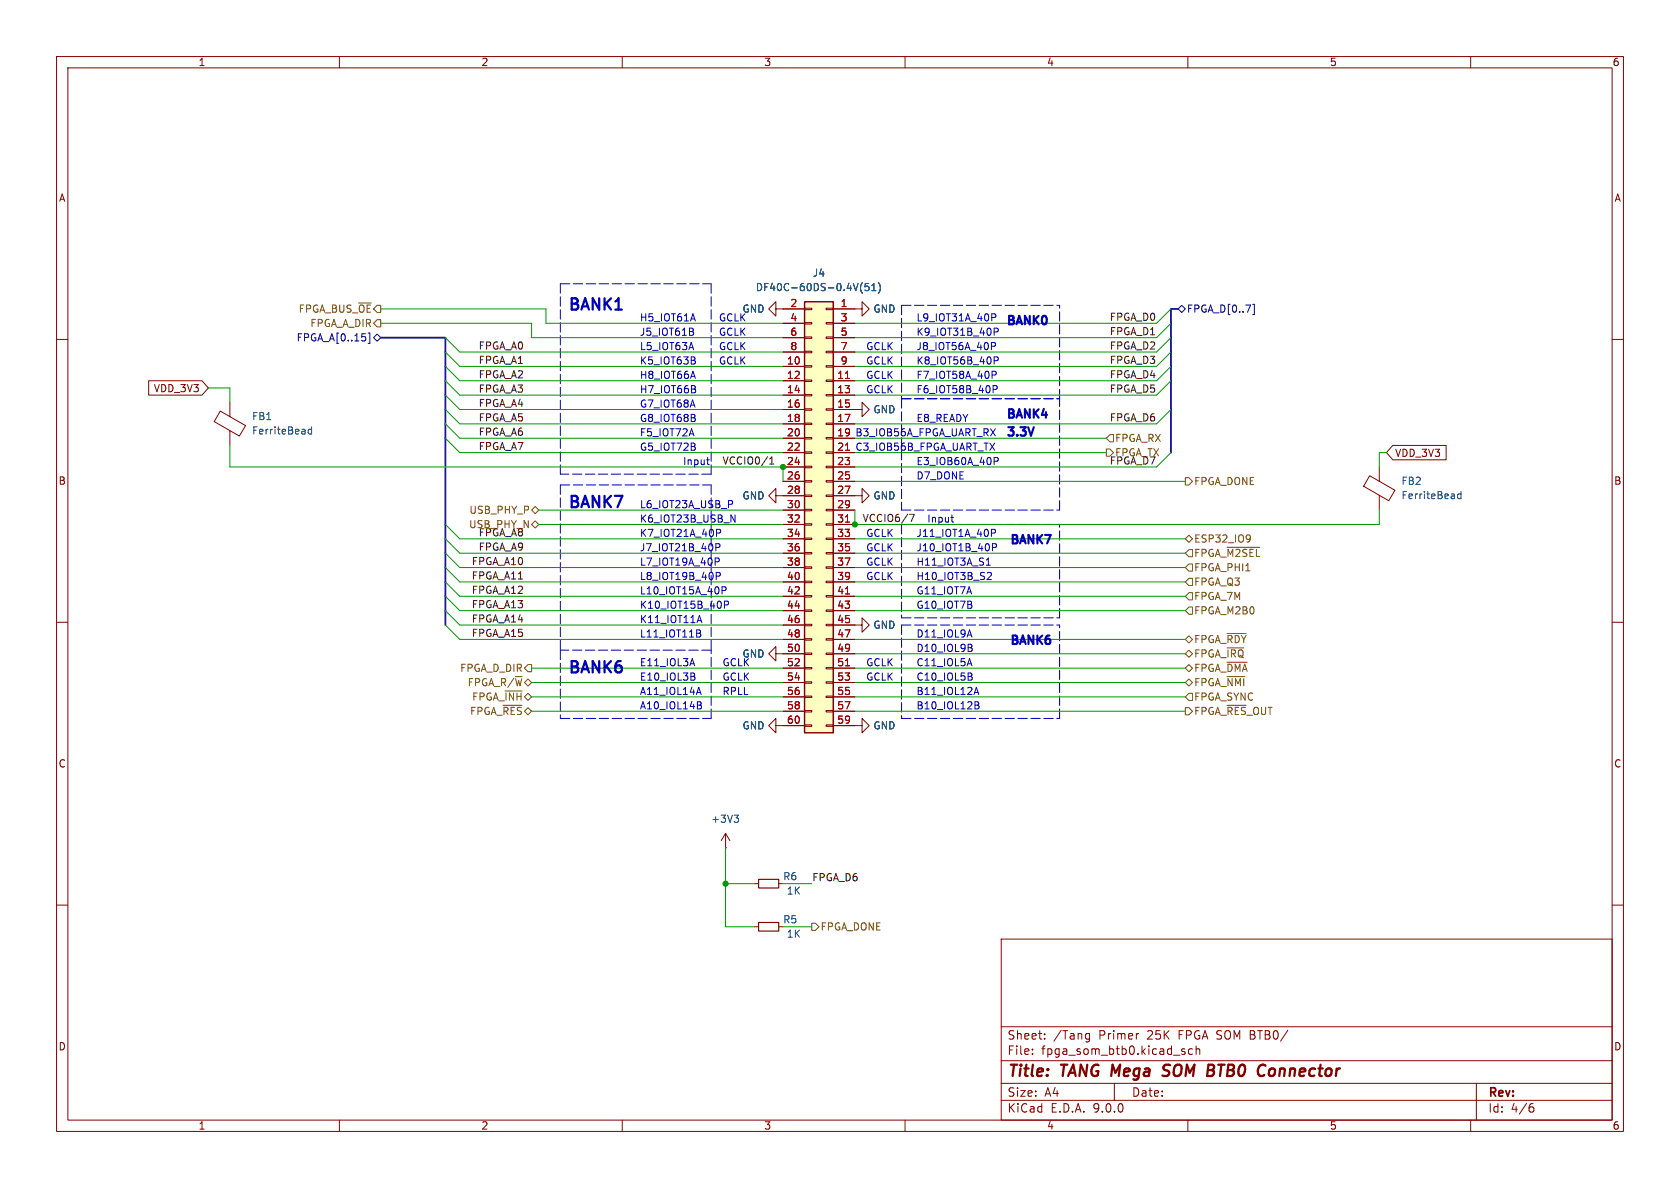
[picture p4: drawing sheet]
<svg xmlns="http://www.w3.org/2000/svg" width="297mm" height="210mm" viewBox="0 0 297 210" stroke-linecap="round" stroke-linejoin="round" font-family="sans-serif">
<g fill="none" stroke="#840000" stroke-width=".18">
<path d="M10 10h277v190h-277zM12 12h273v186h-273zM60 10v2M110 10v2M160 10v2M210 10v2M260 10v2M137.2 54.6v-1.3l-1.3 1.3 1.3 1.3v-1.3h1.2M151.1 54.6h1.3v-1.3l1.3 1.3-1.3 1.3v-1.3M10 60h2M38.9 72.7l4.5 2.5-1.1 1.9-4.4-2.6zM40.6 71.1v2.6"/>
<path d="M40.6 76.1v2.6M151.1 72.4h1.3v-1.3l1.3 1.3-1.3 1.3v-1.3M285 60h2M137.2 87.6v-1.2l-1.3 1.2 1.3 1.3v-1.3h1.2M151.1 87.6h1.3v-1.2l1.3 1.2-1.3 1.3v-1.3M10 110h2M137.2 115.6v-1.3l-1.3 1.3 1.3 1.2v-1.2h1.2M151.1 110.5h1.3v-1.3l1.3 1.3-1.3 1.3v-1.3M285 110h2M137.2 128.3v-1.3l-1.3 1.3 1.3 1.2v-1.2h1.2M151.1 128.3h1.3v-1.3l1.3 1.3-1.3 1.2v-1.2M10 160h2"/>
<path d="M177 166h108v32h-108zM285 160h2M60 198v2M110 198v2M160 198v2M177 194.5h108M177 191.5h108M177 187.5h108M177 181.5h108M182.5 186.3v.1M182.5 185.5v.1M184.7 183.6v.1"/>
<path d="M184.7 182.8v.1M192.2 182.7l.4 .1M192.6 182.7v1.2l-.1 .2-.4 .1M192.6 183.6l-.4 .1M197 191.5v3M201.2 182.7h.1M208.9 185.7l.6 .4-.2 .3-.4-.1M209.5 185.5l-.4-.1-.2 .2M210 198v2M210.8 185.5l-.4-.1-.3 .3v.4l.1 .2h.6M211.5 185.5l.2-.1 .3 .1 .1 .9M211.5 184.9v1.5"/>
<path d="M260 198v2M261 191.5v6.5M270.6 195.7h.4l.2 .3-.1 .5-.5 .1M271 195.1l-.4 .1"/>
</g>
<path d="M206.6 190a.85 .85 0 0 1-1.1 .1M206.6 188.2l-.7 .1a.46 .46 0 0 0-.2 .5 .46 .46 0 0 0 .3 .4l.6 .2M225.1 188.9a.62 .62 0 0 0-.7 .4v.7a.52 .52 0 0 0 .7 .1" fill="none" stroke="#840000" stroke-width=".4"/>
<path d="M55.1 75.5v1.2M55.1 75.9h-.4l-.2 .2 .1 .6h.5" fill="none" stroke="#006464" stroke-width=".18"/>
<path d="M142.2 53.3h5.1v76.2h-5.1z" fill="#ffffc2"/>
<path d="M142.2 53.3h5.1v76.2h-5.1z" fill="none" stroke="#840000" stroke-width=".25"/>
<g fill="none" stroke="#840000" stroke-width=".18">
<path d="M138.4 54.6h3.8M138.4 57.2h3.8M138.4 59.7h3.8M142.2 54.5h1.3v.2h-1.3zM142.2 57h1.3v.3h-1.3zM142.2 59.6h1.3v.2h-1.3zM146 54.5h1.3v.2h-1.3zM146 57h1.3v.3h-1.3zM146 59.6h1.3v.2h-1.3zM147.3 54.6h3.8M147.3 57.2h3.8M147.3 59.7h3.8"/>
<path d="M26.3 67.3h9.4l1.1 1.3-1.1 1.3h-9.4zM138.4 62.2h3.8M138.4 64.8h3.8M138.4 67.3h3.8M138.4 69.9h3.8M138.4 72.4h3.8M138.4 74.9h3.8M138.4 77.5h3.8M142.2 62.1h1.3v.3h-1.3zM142.2 64.6h1.3v.3h-1.3zM142.2 67.2h1.3v.2h-1.3zM142.2 69.7h1.3v.3h-1.3z"/>
<path d="M142.2 72.3h1.3v.2h-1.3zM142.2 74.8h1.3v.3h-1.3zM142.2 77.3h1.3v.3h-1.3zM142.2 79.9h1.3v.2h-1.3zM146 62.1h1.3v.3h-1.3zM146 64.6h1.3v.3h-1.3zM146 67.2h1.3v.2h-1.3zM146 69.7h1.3v.3h-1.3zM146 72.3h1.3v.2h-1.3zM146 74.8h1.3v.3h-1.3zM146 77.3h1.3v.3h-1.3zM146 79.9h1.3v.2h-1.3z"/>
<path d="M147.3 62.2h3.8M147.3 64.8h3.8M147.3 67.3h3.8M147.3 69.9h3.8M147.3 72.4h3.8M147.3 74.9h3.8M147.3 77.5h3.8M246.2 78.7h9.5v2.6h-9.5l-1.1-1.3zM138.4 80h3.8M138.4 82.6h3.8M138.4 85.1h3.8M138.4 87.6h3.8"/>
<path d="M138.4 90.2h3.8M138.4 92.7h3.8M138.4 95.3h3.8M138.4 97.8h3.8M142.2 82.4h1.3v.3h-1.3zM142.2 85h1.3v.2h-1.3zM142.2 87.5h1.3v.3h-1.3zM142.2 90h1.3v.3h-1.3zM142.2 92.6h1.3v.2h-1.3zM142.2 95.1h1.3v.3h-1.3zM142.2 97.7h1.3v.2h-1.3zM146 82.4h1.3v.3h-1.3z"/>
<path d="M146 85h1.3v.2h-1.3zM146 87.5h1.3v.3h-1.3zM146 90h1.3v.3h-1.3zM146 92.6h1.3v.2h-1.3zM146 95.1h1.3v.3h-1.3zM146 97.7h1.3v.2h-1.3zM147.3 80h3.8M147.3 82.6h3.8M147.3 85.1h3.8M147.3 87.6h3.8M147.3 90.2h3.8M147.3 92.7h3.8"/>
<path d="M147.3 95.3h3.8M147.3 97.8h3.8M242.1 84.1l4.5 2.6-1.1 1.8-4.4-2.5zM243.8 82.6v2.5M243.8 87.6v2.6M138.4 100.3h3.8M138.4 102.9h3.8M138.4 105.4h3.8M138.4 108h3.8M138.4 110.5h3.8M138.4 113h3.8M138.4 115.6h3.8"/>
<path d="M138.4 118.1h3.8M142.2 100.2h1.3v.3h-1.3zM142.2 102.7h1.3v.3h-1.3zM142.2 105.3h1.3v.2h-1.3zM142.2 107.8h1.3v.3h-1.3zM142.2 110.4h1.3v.2h-1.3zM142.2 112.9h1.3v.3h-1.3zM142.2 115.4h1.3v.3h-1.3zM142.2 118h1.3v.2h-1.3zM146 100.2h1.3v.3h-1.3zM146 102.7h1.3v.3h-1.3zM146 105.3h1.3v.2h-1.3z"/>
<path d="M146 107.8h1.3v.3h-1.3zM146 110.4h1.3v.2h-1.3zM146 112.9h1.3v.3h-1.3zM146 115.4h1.3v.3h-1.3zM146 118h1.3v.2h-1.3zM147.3 100.3h3.8M147.3 102.9h3.8M147.3 105.4h3.8M147.3 108h3.8M147.3 110.5h3.8M147.3 113h3.8M147.3 115.6h3.8"/>
<path d="M147.3 118.1h3.8M138.4 120.7h3.8M138.4 123.2h3.8M138.4 125.7h3.8M138.4 128.3h3.8M142.2 120.5h1.3v.3h-1.3zM142.2 123.1h1.3v.2h-1.3zM142.2 125.6h1.3v.3h-1.3zM142.2 128.1h1.3v.3h-1.3zM146 120.5h1.3v.3h-1.3zM146 123.1h1.3v.2h-1.3zM146 125.6h1.3v.3h-1.3z"/>
<path d="M146 128.1h1.3v.3h-1.3zM147.3 120.7h3.8M147.3 123.2h3.8M147.3 125.7h3.8M147.3 128.3h3.8M128.3 149.9h.1M128.3 147.3l-.8 1.3M128.3 147.3l.7 1.3M128.3 147.3v2.6M133.3 156.2h.8M137.7 156.2h.7M133.3 163.8h.8"/>
<path d="M137.7 163.8h.7"/>
</g>
<path d="M149.5 66.9h.7M149.5 79.6h.7M149.5 92.3h.7M149.5 105h.7M149.5 117.7h.7" fill="none" stroke="#a90000" stroke-width=".18"/>
<path d="M152.5 49.9a1.46 1.46 0 0 0 0 2M153.6 50.1h-.6l-.1 .6 .2-.1 .4 .1 .1 .1v.5l-.2 .1-.5-.1M154.1 51.4h.7M154.1 50.5l.4-.4v1.3M155.3 49.9a1.46 1.46 0 0 1 0 2M258.3 86.9v1.3M258.3 87.4l-.4-.1-.2 .3 .1 .5h.5M129.8 144.1h.8l-.5 .5M130.3 144.6l.3 .2v.3l-.3 .3" fill="none" stroke="#006464" stroke-width=".18"/>
<path d="M134.1 155.4h3.6v1.6h-3.6zM134.1 163.1h3.6v1.5h-3.6z" fill="none" stroke="#840000" stroke-width=".2"/>
<g fill="none" stroke="#725600" stroke-width=".18">
<path d="M66.7 56.5h.6v1.3h-.6l-.7-.6zM195.6 79.4h.6l.6 .6-.6 .6h-.6zM196.2 76.8h.6v1.3h-.6l-.6-.6zM94 92.7l.6-.6 .6 .6-.6 .6zM94.6 89.5l.6 .7-.6 .6-.6-.6zM209.5 95.3l.7-.7 .6 .7-.6 .6zM209.5 84.5h.7l.6 .6-.6 .6h-.7zM210.2 99.7h.6v1.3h-.6l-.7-.7zM210.2 97.2h.6v1.2h-.6l-.7-.6zM216.9 96.7h5.8M220.8 94.6l.2 .1a1.07 1.07 0 0 1-.2 1M221 95.1l-.2 .2"/>
<path d="M93.3 117.5h.7v1.2h-.7l-.6-.6zM209.5 118.1l.7-.6 .6 .6-.6 .6zM209.5 113l.7-.6 .6 .6-.6 .7zM209.5 115.6l.7-.7 .6 .7-.6 .6zM209.5 105.4l.7-.6h.6v1.2h-.6zM209.5 102.9l.7-.7h.6v1.3h-.6zM210.2 107.3h.6v1.3h-.6l-.7-.6zM216.9 119.6h3.2M216.9 117.1h3.6M216.9 112h3.4M216.9 114.5h3M88.9 124.7h3.4"/>
<path d="M89.3 122.1h3M209.5 120.7l.7-.7 .6 .7-.6 .6zM209.5 125.1h.7l.6 .6-.6 .7h-.7zM210.2 122.6h.6v1.2h-.6l-.7-.6zM216.9 124.7h3.4M143.5 163.2h.6l.7 .6-.7 .7h-.6z"/>
</g>
<path d="M65.1 58.9h.3v1.8h-.3M66 59.7l.7-.6 .6 .6-.6 .6zM208.3 54.6l.6-.6 .6 .6-.6 .6zM221.5 53.8h.3v1.8h-.3" fill="none" stroke="#000084" stroke-width=".18"/>
<path d="M136.1 82h.7M136.1 81.1l.3-.3v1.2M160.8 90.9h.8l-.5 1.3" fill="none" stroke="#0f0f0f" stroke-width=".18"/>
<g fill="none" stroke="#0000c2" stroke-width=".18" stroke-dasharray="1.7 .6">
<path d="M99.1 50.2h26.6M99.1 50.2v33.6M125.7 50.2v33.6M159.4 54h27.9M159.4 54v16.5M159.4 70.5v19.7M159.4 70.5h27.9M187.3 70.5v-16.5M99.1 85.7h26.6M99.1 85.7v29.2M125.7 83.8h-26.6M125.7 85.7v29.2"/>
<path d="M159.4 92.7h27.9M159.4 90.2h27.9M159.4 92.7v16.5M187.3 90.2v-19.7M99.1 114.9v12.1M125.7 114.9h-26.6M159.4 110.5h27.9M159.4 109.2h27.9M159.4 110.5v16.5M187.3 109.2v-16.5M99.1 127h26.6M125.7 127v-12.1"/>
<path d="M159.4 127h27.9M187.3 127v-16.5"/>
</g>
<path d="M67.3 59.7h11.4v50.8M208.3 54.6h-1.3v25.4" fill="none" stroke="#000084" stroke-width=".3"/>
<g fill="none" stroke="#009600" stroke-width=".18">
<path d="M67.3 54.6h29.2v2.6h41.9M67.3 57.2h26.7v2.5h44.4M78.7 59.7l2.6 2.5h57.1M207 59.7l-2.5 2.5h-53.4M207 54.6l-2.5 2.6h-53.4M207 57.2l-2.5 2.5h-53.4M36.8 68.6h3.8v2.5M40.6 78.7v3.9h97.8v2.5M78.7 74.9l2.6 2.6h57.1M78.7 62.2l2.6 2.6h57.1M78.7 64.8l2.6 2.5h57.1M78.7 67.3l2.6 2.6h57.1"/>
<path d="M78.7 77.5l2.6 2.5h57.1M78.7 72.4l2.6 2.5h57.1M78.7 69.9l2.6 2.5h57.1M151.1 77.5h44.5M207 62.2l-2.5 2.6h-53.4M207 64.8l-2.5 2.5h-53.4M207 67.3l-2.5 2.6h-53.4M207 72.4l-2.5 2.5h-53.4M78.7 95.3l2.6 2.5h57.1M78.7 97.8l2.6 2.5h57.1M78.7 92.7l2.6 2.6h57.1M95.2 92.7h43.2"/>
<path d="M95.2 90.2h43.2M151.1 97.8h58.4M151.1 90.2v2.5h92.7v-2.5M151.1 95.3h58.4M151.1 80h44.5M151.1 85.1h58.4M207 80l-2.5 2.6h-53.4M245.1 80h-1.3v2.6M78.7 102.9l2.6 2.5h57.1M78.7 108l2.6 2.5h57.1M78.7 110.5l2.6 2.5h57.1M78.7 100.3l2.6 2.6h57.1"/>
<path d="M78.7 105.4l2.6 2.6h57.1M94 118.1h44.4M151.1 105.4h58.4M151.1 113h58.4M151.1 100.3h58.4M151.1 102.9h58.4M151.1 118.1h58.4M151.1 108h58.4M151.1 115.6h58.4M94 125.7h44.4M94 123.2h44.4M94 120.7h44.4"/>
<path d="M151.1 125.7h58.4M151.1 123.2h58.4M151.1 120.7h58.4M128.3 149.9v13.9h5M128.3 156.2h5M138.4 156.2h5.1M138.4 163.8h5.1"/>
</g>
<g fill="none" stroke="#0000c2" stroke-width=".18">
<path d="M122.5 58.7l.1 .2-.1 .3M122.5 58.1v.4M175.3 55.5h.5l.3 .2-.2 .4h-.6M175.8 58h.4l.3 .2-.1 .4-.6 .1M122.8 63.2v.4M122.8 63.8l.1 .1-.1 .4M122.9 68.3v.4M122.9 68.8l.1 .2-.1 .4M175.3 60.5h.5l.2 .3-.1 .4h-.6M175.4 65.6h.5l.2 .3-.1 .3-.6 .1M175.6 68.2h.5l.2 .2-.1 .4h-.6M175.8 63.1h.4l.3 .2-.1 .4-.6 .1"/>
<path d="M124.9 81.3h.5M125.2 82.1h.2M126.4 98.6h.5l.3 .3-.2 .4h-.6M126.6 96.1h.4l.3 .2-.1 .4-.6 .1M126.7 93.6h.5l.2 .2-.1 .4h-.6M129.2 91l.7 1.3v-1.3M129.4 88.5l.1 .2-.1 .4M168.1 91.4h.5M168.3 92.2l.3 .1M174.4 99.9h.7M174.6 98.8l.1-.2v1.3M175.3 93.6h.5l.2 .2-.1 .4h-.6"/>
<path d="M175.5 96.1h.4l.3 .2-.1 .4-.6 .1M175.8 80.9h.4l.3 .2-.1 .4h-.6M122.4 116.4l.4 1.3M122.6 119.6l.3 .2-.1 .3-.2 .1M122.7 119l.1 .2-.1 .3M123.4 109.7h.6M123.6 111.3l.2 .3-.2 .4 .2 .1 .1 .3-.2 .2h-.5M123.7 108.8l.4 1.3M126.6 101.2h.5l.2 .2-.1 .4-.6 .1M127.6 103.7h.5l.3 .3-.2 .3-.6 .1M128.1 106.9h.6l.1-.2-.1-.3-.6-.1v1.2M171.4 111.3l.4 1.3"/>
<path d="M171.4 116.4l.4 1.3M171.6 114.5l.3 .2-.1 .3-.2 .2M171.6 119.6l.3 .2-.1 .3-.2 .1M171.7 113.9l.1 .2-.1 .3M171.7 119l.1 .2-.1 .3M174.7 101.2h.4l.2 .3-.8 1h.8M123.2 122.4h.6M123.3 124l.6 .2 .1 .2-.3 .3M123.3 124.7h.4M123.5 121.5l.5 1.3M123.7 124.7l.3 .2v.3l-.7 .1M172.3 122.4h.6"/>
<path d="M172.4 124l.6 .2v.2l-.2 .3M172.4 124.7h.4M172.6 121.5l.4 1.3M172.8 124.7l.3 .2-.1 .3-.6 .1"/>
</g>
<g fill="#009600" stroke="#009600" stroke-width=".18">
<circle cx="138.4" cy="82.6" r=".46"/>
<circle cx="128.3" cy="156.2" r=".46"/>
<circle cx="151.1" cy="92.7" r=".46"/>
</g>
<g font-size="2.8" fill="#0000c2">
<text x="100.3" y="55">BANK1</text>
<text x="100.3" y="89.9">BANK7</text>
<text x="100.3" y="119.1">BANK6</text>
</g>
<g font-size="2.8" fill="#840000">
<text x="178" y="190.9">Title:</text>
<text x="187.7" y="190.9">TANG Mega</text>
<text x="207.3" y="190.9">SOM</text>
<text x="215.9" y="190.9">BTB0</text>
<text x="225.6" y="190.9">Connector</text>
</g>
<g font-size="2.1" fill="#0000c2">
<text x="177.8" y="57.5">BANK0</text>
<text x="177.8" y="74">BANK4</text>
<text x="177.8" y="77.2">3.3V</text>
<text x="178.4" y="96.3">BANK7</text>
<text x="178.4" y="114.1">BANK6</text>
</g>
<g font-size="2.1" fill="#840000">
<text x="178" y="184">Sheet:</text>
<text x="186.2" y="184">/Tang</text>
<text x="194.3" y="184">Primer</text>
<text x="203" y="184">25K</text>
<text x="208.6" y="184">FPGA SOM BTB0/</text>
<text x="178" y="186.7">File:</text>
<text x="184.1" y="186.7">fpga_som_btb0.kicad_sch</text>
<text x="178" y="196.9">KiCad</text>
<text x="178" y="194.1">Size:</text>
<text x="184.7" y="194.1">A4</text>
<text x="185.7" y="196.9">E.D.A.</text>
<text x="193.3" y="196.9">9.0.0</text>
<text x="200" y="194.1">Date:</text>
<text x="263" y="194.3">Rev:</text>
<text x="263" y="196.9">Id:</text>
<text x="267.1" y="196.9">4/6</text>
</g>
<g font-size="1.8" fill="#840000">
<text x="35" y="11.9">1</text>
<text x="85" y="11.9">2</text>
<text x="135" y="11.9">3</text>
<text x="185" y="11.9">4</text>
<text x="235" y="11.9">5</text>
<text x="285" y="11.9">6</text>
<text x="10.3" y="35.9">A</text>
<text x="285.3" y="35.9">A</text>
<text x="27.1" y="69.5">VDD_3V3</text>
<text x="246.5" y="81">VDD_3V3</text>
<text x="10.3" y="85.9">B</text>
<text x="285.3" y="85.9">B</text>
<text x="10.3" y="135.9">C</text>
<text x="285.3" y="135.9">C</text>
<text x="10.3" y="185.9">D</text>
<text x="285.3" y="185.9">D</text>
<text x="35" y="199.9">1</text>
<text x="85" y="199.9">2</text>
<text x="135" y="199.9">3</text>
<text x="185" y="199.9">4</text>
<text x="235" y="199.9">5</text>
<text x="285" y="199.9">6</text>
</g>
<g font-size="1.8" fill="#006464">
<text x="133.5" y="51.7">DF40C-60DS-0.4V(51)</text>
<text x="143.6" y="49.1">J4</text>
<text x="131.2" y="55.5">GND</text>
<text x="154.3" y="55.5">GND</text>
<text x="44.5" y="74.5">FB1</text>
<text x="44.5" y="77">FerriteBead</text>
<text x="154.3" y="73.3">GND</text>
<text x="131.2" y="88.5">GND</text>
<text x="154.3" y="88.5">GND</text>
<text x="247.7" y="85.9">FB2</text>
<text x="247.7" y="88.4">FerriteBead</text>
<text x="154.3" y="111.4">GND</text>
<text x="131.2" y="116.4">GND</text>
<text x="131.2" y="129.1">GND</text>
<text x="154.3" y="129.1">GND</text>
<text x="125.6" y="145.6">+3V3</text>
<text x="138.4" y="155.8">R6</text>
<text x="139" y="158.3">1K</text>
<text x="138.4" y="163.4">R5</text>
<text x="139" y="166">1K</text>
</g>
<g font-size="1.8" fill="#725600">
<text x="52.7" y="55.5">FPGA_BUS_~{OE}</text>
<text x="54.8" y="58">FPGA_A_DIR</text>
<text x="197" y="78.3">FPGA_RX</text>
<text x="197" y="80.9">FPGA_TX</text>
<text x="211" y="86">FPGA_DONE</text>
<text x="82.8" y="93.6">USB_PHY_N</text>
<text x="82.9" y="91">USB_PHY_P</text>
<text x="211" y="101.2">FPGA_PHI1</text>
<text x="211" y="96.1">ESP32_IO9</text>
<text x="211" y="98.7">FPGA_~{M2SEL}</text>
<text x="211" y="106.3">FPGA_7M</text>
<text x="211" y="103.7">FPGA_Q3</text>
<text x="211" y="113.9">FPGA_~{RDY}</text>
<text x="211" y="108.8">FPGA_M2B0</text>
<text x="81.2" y="119">FPGA_D_DIR</text>
<text x="211" y="119">FPGA_~{DMA}</text>
<text x="211" y="116.4">FPGA_~{IRQ}</text>
<text x="82.6" y="121.5">FPGA_R/~{W}</text>
<text x="83.4" y="124.1">FPGA_~{INH}</text>
<text x="211" y="121.5">FPGA_~{NMI}</text>
<text x="211" y="124.1">FPGA_SYNC</text>
<text x="83" y="126.6">FPGA_~{RES}</text>
<text x="211" y="126.6">FPGA_~{RES}_OUT</text>
<text x="145" y="164.7">FPGA_DONE</text>
</g>
<g font-size="1.8" fill="#0000c2">
<text x="113" y="59.4">J5_IOT61B</text>
<text x="113" y="56.9">H5_IOT61A</text>
<text x="127" y="59.4">GCLK</text>
<text x="127" y="56.9">GCLK</text>
<text x="161.9" y="59.4">K9_IOT31B_40P</text>
<text x="161.9" y="56.9">L9_IOT31A_40P</text>
<text x="113" y="62">L5_IOT63A</text>
<text x="113" y="64.5">K5_IOT63B</text>
<text x="127" y="64.5">GCLK</text>
<text x="127" y="62">GCLK</text>
<text x="153" y="64.5">GCLK</text>
<text x="153" y="62">GCLK</text>
<text x="161.9" y="64.5">K8_IOT56B_40P</text>
<text x="161.9" y="62">J8_IOT56A_40P</text>
<text x="113" y="67.1">H8_IOT66A</text>
<text x="113" y="69.6">H7_IOT66B</text>
<text x="153" y="67.1">GCLK</text>
<text x="153" y="69.6">GCLK</text>
<text x="161.9" y="69.6">F6_IOT58B_40P</text>
<text x="161.9" y="67.1">F7_IOT58A_40P</text>
<text x="113" y="74.7">G8_IOT68B</text>
<text x="113" y="77.2">F5_IOT72A</text>
<text x="113" y="72.1">G7_IOT68A</text>
<text x="151.1" y="77.2">B3_IOB56A_FPGA_UART_RX</text>
<text x="161.9" y="74.7">E8_READY</text>
<text x="113" y="79.8">G5_IOT72B</text>
<text x="120.6" y="82.3">Input</text>
<text x="151.1" y="79.8">C3_IOB56B_FPGA_UART_TX</text>
<text x="161.9" y="82.3">E3_IOB60A_40P</text>
<text x="113" y="89.9">L6_IOT23A_USB_P</text>
<text x="161.9" y="84.8">D7_DONE</text>
<text x="113" y="95">K7_IOT21A_40P</text>
<text x="113" y="92.5">K6_IOT23B_USB_N</text>
<text x="153" y="95">GCLK</text>
<text x="161.9" y="95">J11_IOT1A_40P</text>
<text x="163.8" y="92.5">Input</text>
<text x="113" y="100.1">L7_IOT19A_40P</text>
<text x="113" y="97.5">J7_IOT21B_40P</text>
<text x="153" y="100.1">GCLK</text>
<text x="153" y="97.5">GCLK</text>
<text x="161.9" y="100.1">H11_IOT3A_S1</text>
<text x="161.9" y="97.5">J10_IOT1B_40P</text>
<text x="113" y="102.6">L8_IOT19B_40P</text>
<text x="113" y="105.2">L10_IOT15A_40P</text>
<text x="113" y="107.7">K10_IOT15B_40P</text>
<text x="153" y="102.6">GCLK</text>
<text x="161.9" y="107.7">G10_IOT7B</text>
<text x="161.9" y="105.2">G11_IOT7A</text>
<text x="161.9" y="102.6">H10_IOT3B_S2</text>
<text x="113" y="110.2">K11_IOT11A</text>
<text x="113" y="112.8">L11_IOT11B</text>
<text x="161.9" y="112.8">D11_IOL9A</text>
<text x="113" y="117.9">E11_IOL3A</text>
<text x="127.6" y="117.9">GCLK</text>
<text x="153" y="117.9">GCLK</text>
<text x="161.9" y="117.9">C11_IOL5A</text>
<text x="161.9" y="115.3">D10_IOL9B</text>
<text x="113" y="120.4">E10_IOL3B</text>
<text x="113" y="122.9">A11_IOL14A</text>
<text x="113" y="125.5">A10_IOL14B</text>
<text x="127.6" y="120.4">GCLK</text>
<text x="127.6" y="122.9">RPLL</text>
<text x="153" y="120.4">GCLK</text>
<text x="161.9" y="122.9">B11_IOL12A</text>
<text x="161.9" y="125.5">B10_IOL12B</text>
<text x="161.9" y="120.4">C10_IOL5B</text>
</g>
<g font-size="1.8" fill="#a90000">
<text x="139.6" y="54.4">2</text>
<text x="139.6" y="56.9">4</text>
<text x="139.6" y="59.4">6</text>
<text x="148.5" y="54.4">1</text>
<text x="148.5" y="56.9">3</text>
<text x="148.5" y="59.4">5</text>
<text x="139" y="64.5">10</text>
<text x="139.6" y="62">8</text>
<text x="148.5" y="62">7</text>
<text x="148.5" y="64.5">9</text>
<text x="139" y="67.1">12</text>
<text x="139" y="69.6">14</text>
<text x="147.9" y="67.1">11</text>
<text x="147.9" y="69.6">13</text>
<text x="139" y="72.1">16</text>
<text x="139" y="74.7">18</text>
<text x="139" y="77.2">20</text>
<text x="147.9" y="72.1">15</text>
<text x="147.9" y="74.7">17</text>
<text x="147.9" y="77.2">19</text>
<text x="139" y="79.8">22</text>
<text x="139" y="82.3">24</text>
<text x="147.9" y="79.8">21</text>
<text x="147.9" y="82.3">23</text>
<text x="139" y="84.8">26</text>
<text x="139" y="87.4">28</text>
<text x="139" y="89.9">30</text>
<text x="147.9" y="84.8">25</text>
<text x="147.9" y="87.4">27</text>
<text x="147.9" y="89.9">29</text>
<text x="139" y="92.5">32</text>
<text x="139" y="95">34</text>
<text x="147.9" y="92.5">31</text>
<text x="147.9" y="95">33</text>
<text x="139" y="97.5">36</text>
<text x="139" y="100.1">38</text>
<text x="147.9" y="97.5">35</text>
<text x="147.9" y="100.1">37</text>
<text x="139" y="102.6">40</text>
<text x="139" y="105.2">42</text>
<text x="139" y="107.7">44</text>
<text x="147.9" y="102.6">39</text>
<text x="147.9" y="105.2">41</text>
<text x="147.9" y="107.7">43</text>
<text x="139" y="110.2">46</text>
<text x="139" y="112.8">48</text>
<text x="147.9" y="110.2">45</text>
<text x="147.9" y="112.8">47</text>
<text x="139" y="115.3">50</text>
<text x="139" y="117.9">52</text>
<text x="147.9" y="115.3">49</text>
<text x="147.9" y="117.9">51</text>
<text x="139" y="120.4">54</text>
<text x="139" y="122.9">56</text>
<text x="139" y="125.5">58</text>
<text x="147.9" y="120.4">53</text>
<text x="147.9" y="122.9">55</text>
<text x="147.9" y="125.5">57</text>
<text x="139" y="128">60</text>
<text x="147.9" y="128">59</text>
</g>
<g font-size="1.8" fill="#0f0f0f">
<text x="196.1" y="56.8">FPGA_D0</text>
<text x="196.1" y="59.3">FPGA_D1</text>
<text x="84.5" y="64.4">FPGA_A1</text>
<text x="84.5" y="61.9">FPGA_A0</text>
<text x="196.1" y="64.4">FPGA_D3</text>
<text x="196.1" y="61.9">FPGA_D2</text>
<text x="84.5" y="69.5">FPGA_A3</text>
<text x="84.5" y="67">FPGA_A2</text>
<text x="196.1" y="69.5">FPGA_D5</text>
<text x="196.1" y="67">FPGA_D4</text>
<text x="84.5" y="74.6">FPGA_A5</text>
<text x="84.5" y="72">FPGA_A4</text>
<text x="84.5" y="77.1">FPGA_A6</text>
<text x="196.1" y="74.6">FPGA_D6</text>
<text x="84.5" y="79.7">FPGA_A7</text>
<text x="127.6" y="82.2">VCCIO0/1</text>
<text x="196.1" y="82.2">FPGA_D7</text>
<text x="84.5" y="94.9">FPGA_A8</text>
<text x="152.4" y="92.4">VCCIO6/7</text>
<text x="83.3" y="100">FPGA_A10</text>
<text x="84.5" y="97.4">FPGA_A9</text>
<text x="83.3" y="107.6">FPGA_A13</text>
<text x="83.3" y="102.5">FPGA_A11</text>
<text x="83.3" y="105.1">FPGA_A12</text>
<text x="83.3" y="110.1">FPGA_A14</text>
<text x="83.3" y="112.7">FPGA_A15</text>
<text x="143.5" y="155.9">FPGA_D6</text>
</g>
<g font-size="1.8" fill="#000084">
<text x="209.7" y="55.5">FPGA_D[0..7]</text>
<text x="52.3" y="60.6">FPGA_A[0..15]</text>
</g>
</svg>
